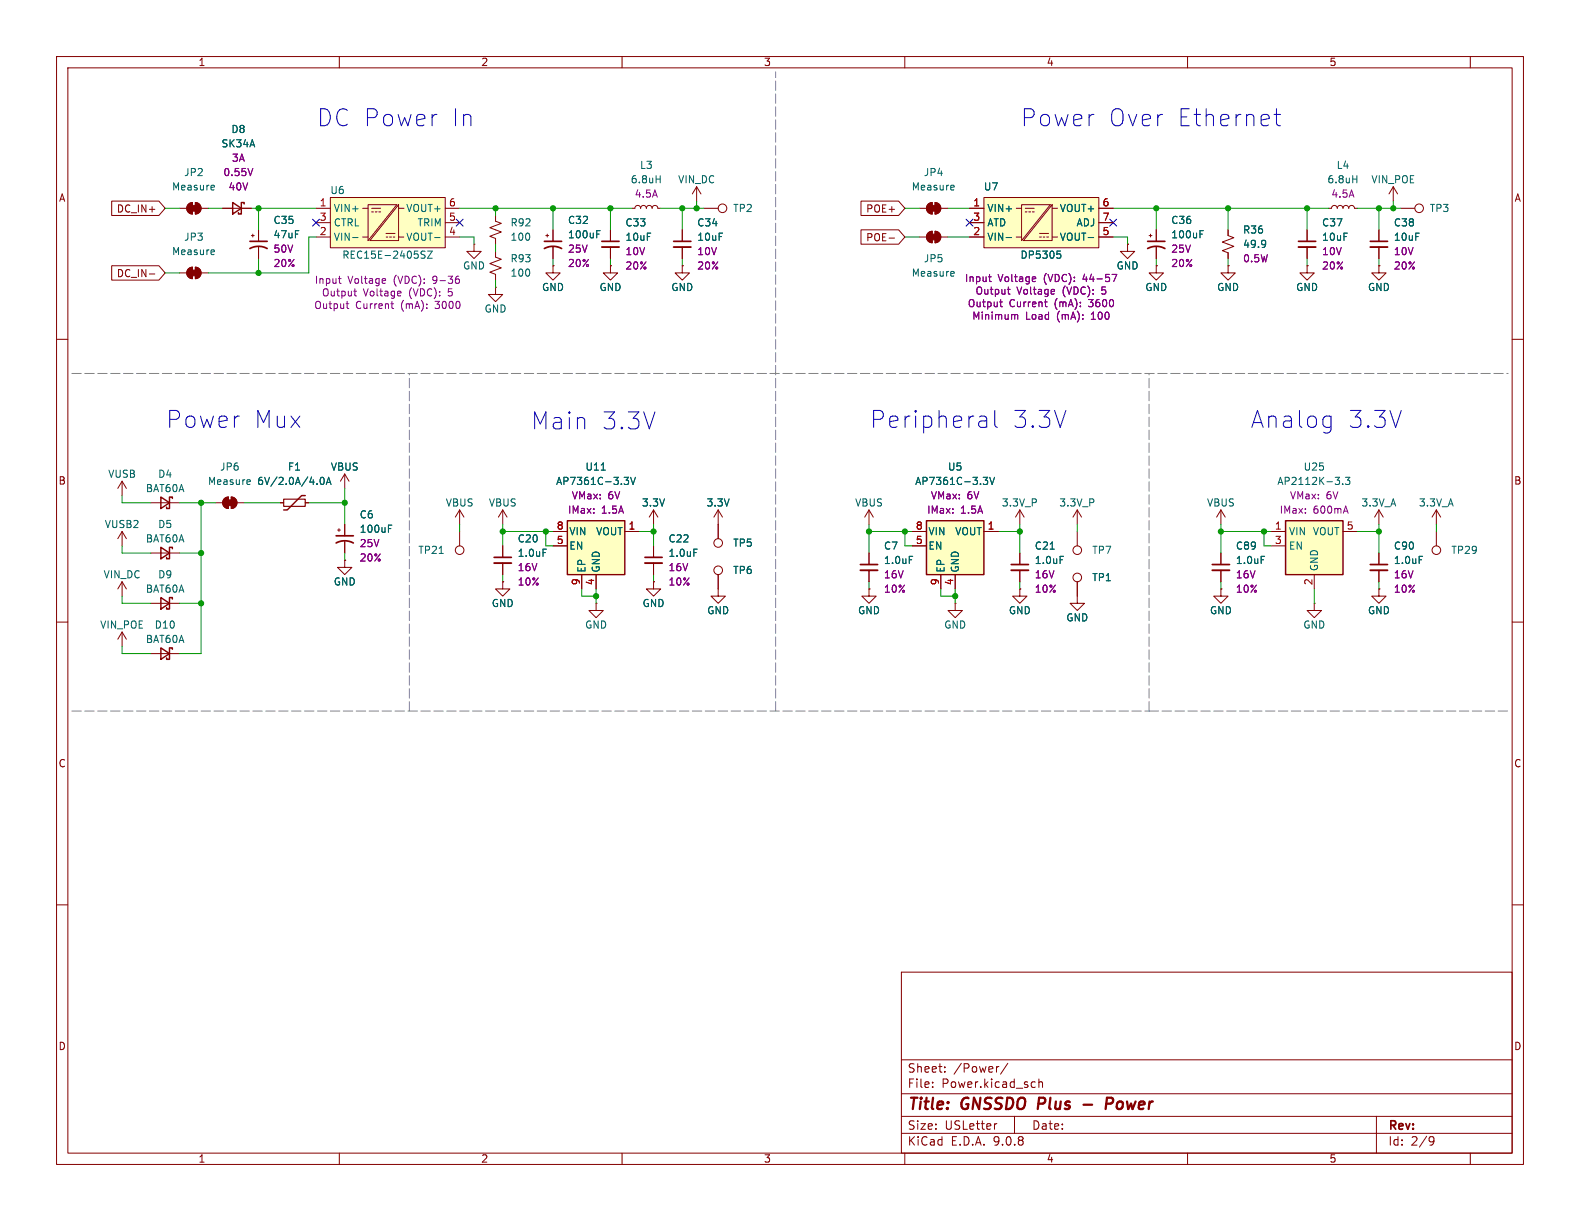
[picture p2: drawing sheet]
<svg xmlns="http://www.w3.org/2000/svg" width="279mm" height="216mm" viewBox="0 0 279 216" stroke-linecap="round" stroke-linejoin="round" font-family="sans-serif">
<g fill="none" stroke="#840000" stroke-width=".18">
<path d="M10 10h259.4v195.9h-259.4zM12 12h255.4v191.9h-255.4zM60 10v2M110 10v2M160 10v2M210 10v2M260 10v2M87.6 38.1v1l1 .4-2 .8 2 .7-2 .8 1 .4v1M31.7 48.3h1.3M33.3 47.5l.7-.3v2.1a1.02 1.02 0 0 1-.9-.7 1.02 1.02 0 0 1 .2-1.1zM34.5 47.2a1.02 1.02 0 0 1 1.1 1.1 1.02 1.02 0 0 1-1.1 1zM35.6 48.3h1.2"/>
<path d="M83.8 43.2v1.3h1.3l-1.3 1.2-1.3-1.2h1.3M83.8 43.2h.1M96.5 41.7h.5M96.8 41.4v.5M97.8 40.6v2.1M97.8 43.7v2M199.4 43.2v1.3h1.3l-1.3 1.2-1.3-1.2h1.3M199.4 43.2h.1M203.2 41.7h.5M203.5 41.4v.5M204.5 47v1.3h1.2l-1.2 1.2-1.3-1.2h1.3M204.5 47h.1"/>
<path d="M204.5 40.6v2.1M204.5 43.7v2M217.2 47v1.3h1.2l-1.2 1.2-1.3-1.2h1.3M217.2 47h.1M231.1 47v1.3h1.3l-1.3 1.2-1.2-1.2h1.2M231.1 47h.1M231.1 40.6v2.1M231.1 43.7v2M10 60h2M267.4 60h2M153.7 90.2l-.8 1.2M153.7 90.2l.7 1.2"/>
<path d="M153.7 90.2v2.5M10 110h2M267.4 110h2M10 160h2M159.4 171.9h108v32h-108zM267.4 160h2M159.4 197.4h108M159.4 193.4h108M159.4 187.4h108M164.9 192.1v.2M164.9 191.4v.1M167.1 189.4v.2"/>
<path d="M167.1 188.7v.1M176.3 198.7l-.3 .1M176.6 188.6l-.2 .1M178.2 188l-1.3 1.9M179.4 197.4v3M182.6 191.3l.5 .1M183.1 192.2l-.5 .1M183.7 191.4l.2-.1 .4 .1 .1 .9M183.7 190.8v1.5M243.4 197.4v6.5M60 203.9v2M110 203.9v2"/>
<path d="M159.4 200.4h108M160 203.9v2M210 203.9v2M253 201l.5 .1a.99 .99 0 0 1-.4 1.4h-.2M253.6 201.6l-.3 .3h-.3M260 203.9v2"/>
</g>
<path d="M183.8 194.1l-.3 2M191.6 195.3h1.5M195.6 195.2h.8a.55 .55 0 0 0 .4-.5 .55 .55 0 0 0-.3-.6h-.7l-.3 2" fill="none" stroke="#840000" stroke-width=".4"/>
<path d="M96.3 43.9a3.2 3.2 0 0 1 3 0M96.3 42.7h3M202.9 43.9a3.2 3.2 0 0 1 3.1 0M202.9 42.7h3.1M229.6 42.7h3.1" fill="none" stroke="#840000" stroke-width=".3"/>
<path d="M37.7 44.2l.2 .3-.6 .1M37.9 45h-.2M105.5 41.4h.4M105.5 40.8h.6M212.2 41.4h.4M212.2 40.8h.6" fill="none" stroke="#006464" stroke-width=".18"/>
<path d="M229.6 43.7h3.1" fill="none" stroke="#840000" stroke-width=".33"/>
<g fill="#840000" stroke="#840000" stroke-width=".18">
<path d="M33.8 47.8h1v1h-1z"/>
<path d="M33.3 47.5l.7-.3v2.1a1.02 1.02 0 0 1-.9-.7 1.02 1.02 0 0 1 .2-1.1z"/>
<path d="M34.5 47.2a1.02 1.02 0 0 1 1.1 1.1 1.02 1.02 0 0 1-1.1 1z"/>
</g>
<path d="M58.4 34.9h20.3v8.9h-20.3z" fill="#ffffc2"/>
<g fill="none" stroke="#840000" stroke-width=".18">
<path d="M31.7 36.8h1.3M33.3 36.1l.7-.3v2a1.02 1.02 0 0 1-.9-.6 1.02 1.02 0 0 1 .2-1.1zM34.5 35.8a1.02 1.02 0 0 1 1.1 1 1.02 1.02 0 0 1-1.1 1zM35.6 36.8h1.2M39.4 36.8h5M55.9 36.8h2.5M55.9 39.4h2.5M58.4 34.9h20.3v8.9h-20.3zM64.1 36.8h1M65.1 36.2h5.1l-5.1 6.3zM65.7 36.8h1.6M65.7 37.5h.3"/>
<path d="M66.4 37.5h.3M67 37.5h.3M70.5 36.2v6.3h-5.1zM70.5 36.8h.9M78.7 36.8h2.6M78.7 39.4h2.6M123.2 33l-.8 1.3M123.2 33l.8 1.3M123.2 33v2.6M124.5 36.8h2.5M55.9 41.9h2.5M64.1 41.9h1"/>
<path d="M68.3 41.9h.3M68.3 41.3h1.5M68.9 41.9h.3M69.5 41.9h.3M70.5 41.9h.9M78.7 41.9h2.6M97.8 47v1.3h1.3l-1.3 1.2-1.3-1.2h1.3M97.8 47h.1M215.9 90.2l-.8 1.2M215.9 90.2l.8 1.2M215.9 90.2v2.5M243.8 90.2l.8 1.2"/>
<path d="M243.8 90.2v2.5M243.8 90.2l-.7 1.2"/>
<circle cx="127.8" cy="36.8" r=".76"/>
</g>
<path d="M37.7 32.8l.2 .3-.6 .1M37.9 33.5l-.2 .1M62.4 42h.9M74.6 44.9l.5 .2 .1 .2-.1 .3-.5 .1M74.6 44.5h.6M75.6 44.4h.8l-.8 1.3h.8M76.9 42h.9" fill="none" stroke="#006464" stroke-width=".18"/>
<g fill="none" stroke="#840084" stroke-width=".18">
<path d="M44.7 29.8l-.4 1.3M59.8 49.3h.5M60 49.9l.3 .2M61.2 53.7h.5M61.4 53.3v1.1l.3 .2M62.6 51.5h.4M62.7 51.1v1.1l.3 .1M68 49.3l.2 .3-.6 .1M68.1 50l-.1 .1M69.1 53.7h.5M69.3 54.4l.3 .2M70.7 51.5l.2 .3-.6 .1"/>
<path d="M70.8 52.3h-.1M80.8 49.3h.2l.2 .3v.4l-.4 .1M80.9 48.8h.2"/>
</g>
<path d="M41.1 35.8l1.6 1-1.6 1zM43.2 36.1v-.3h-.5v2h-.5v-.2" fill="none" stroke="#840000" stroke-width=".25"/>
<g fill="#840000" stroke="#840000" stroke-width=".18">
<path d="M33.8 36.3h1v1h-1z"/>
<path d="M33.3 36.1l.7-.3v2a1.02 1.02 0 0 1-.9-.6 1.02 1.02 0 0 1 .2-1.1z"/>
<path d="M34.5 35.8a1.02 1.02 0 0 1 1.1 1 1.02 1.02 0 0 1-1.1 1z"/>
</g>
<path d="M174 34.9h20.3v8.9h-20.3z" fill="#ffffc2"/>
<g fill="none" stroke="#840000" stroke-width=".18">
<path d="M162.6 36.8h1.2M164.1 36.1l.7-.3v2a1.02 1.02 0 0 1-.9-.6 1.02 1.02 0 0 1 .2-1.1zM165.4 35.8a1.02 1.02 0 0 1 1 1 1.02 1.02 0 0 1-1 1zM166.4 36.8h1.2M171.4 36.8h2.6M171.4 39.4h2.6M174 34.9h20.3v8.9h-20.3zM179.7 36.8h1M180.7 36.2h5l-5 6.3zM181.3 36.8h1.6M181.3 37.5h.3M181.9 37.5h.3"/>
<path d="M182.6 37.5h.3M186.1 36.2v6.3h-5.1zM186.1 36.8h.9M194.3 36.8h2.5M194.3 39.4h2.5M162.6 41.9h1.2M164.1 41.2l.7-.3v2a1.02 1.02 0 0 1-.9-.6 1.02 1.02 0 0 1 .2-1.1zM165.4 40.9a1.02 1.02 0 0 1 1 1 1.02 1.02 0 0 1-1 1zM166.4 41.9h1.2M171.4 41.9h2.6M179.7 41.9h1M183.8 41.9h.3"/>
<path d="M183.8 41.3h1.6M184.5 41.9h.3M185.1 41.9h.3M186.1 41.9h.9M194.3 41.9h2.5M243.8 47v1.3h1.3l-1.3 1.2-1.2-1.2h1.2M243.8 47h.1"/>
</g>
<path d="M168.5 32.8l.2 .3-.6 .1M168.7 33.5l-.2 .1M168.5 48l.2 .3-.6 .1M168.7 48.8h-.2M177.9 42h1M186.9 44.4h.6M187.1 44.9h.3l.2 .2-.1 .4-.4 .2M192.4 42h1" fill="none" stroke="#006464" stroke-width=".18"/>
<g fill="none" stroke="#840084" stroke-width=".18">
<path d="M174.8 48.9h.5M175 49.6l.3 .2M176.8 53.4h.5M177 53v1.1l.3 .1M178.1 51.2h.5M178.3 50.7v1.1l.3 .2M179.5 55.7h.4l.1 .8M183 48.9l.2 .3-.7 .2M183.1 49.7l-.1 .1M184.7 53.4h.5M184.9 54.1l.3 .1M186.3 51.2l.2 .3-.6 .1"/>
<path d="M186.4 52h-.1M196.6 48.5h.9l-.6 1.3"/>
</g>
<g fill="#840000" stroke="#840000" stroke-width=".18">
<path d="M164.6 41.4h1v1h-1z"/>
<path d="M164.1 41.2l.7-.3v2a1.02 1.02 0 0 1-.9-.6 1.02 1.02 0 0 1 .2-1.1z"/>
<path d="M165.4 40.9a1.02 1.02 0 0 1 1 1 1.02 1.02 0 0 1-1 1z"/>
<path d="M164.6 36.3h1v1h-1z"/>
<path d="M164.1 36.1l.7-.3v2a1.02 1.02 0 0 1-.9-.6 1.02 1.02 0 0 1 .2-1.1z"/>
<path d="M165.4 35.8a1.02 1.02 0 0 1 1 1 1.02 1.02 0 0 1-1 1z"/>
</g>
<path d="M100.3 92.1h10.2v9.5h-10.2z" fill="#ffffc2"/>
<path d="M100.3 92.1h10.2v9.5h-10.2z" fill="none" stroke="#840000" stroke-width=".25"/>
<g fill="none" stroke="#840000" stroke-width=".18">
<path d="M111.8 36.8h.5l.1-.3 .4-.2 .3 .2 .2 .3 .1-.3 .4-.2 .3 .2 .2 .3 .1-.3 .4-.2 .4 .2 .1 .3 .2-.3 .3-.2 .4 .2 .1 .3h.5M234.9 36.8h.6l.1-.3 .4-.2 .3 .2 .2 .3 .1-.3 .4-.2 .3 .2 .2 .3 .1-.3 .4-.2 .4 .2 .1 .3 .2-.3 .3-.2 .4 .2 .1 .3h.5M246.4 33l-.8 1.3M246.4 33l.7 1.3M246.4 33v2.6M44.4 41.7h.6M44.7 41.4v.5M45.7 40.6v2.1M45.7 43.7v2M87.6 44.5v1l1 .3-2 .8 2 .8-2 .7 1 .4v1M107.9 47v1.3h1.3l-1.3 1.2-1.2-1.2h1.2M107.9 47h.1"/>
<path d="M107.9 40.6v2.1M107.9 43.7v2M217.2 40.6v1.1l1 .3-2 .8 2 .8-2 .7 1 .4v1M97.8 94h2.5M97.8 96.5h2.5M110.5 94h2.5M115.6 90.2v2.5M115.6 96.5v2.1M115.6 99.6v2M115.6 90.2l-.8 1.2M115.6 90.2l.7 1.2M127 90.2v5.1"/>
<path d="M127 90.2l-.8 1.2M127 90.2l.8 1.2M153.7 97.8v2M180.3 90.2l.8 1.2M180.3 90.2v2.5M180.3 90.2l-.7 1.2M102.9 101.6v2.5M105.4 106.7v1.3h1.3l-1.3 1.2-1.3-1.2h1.3M105.4 106.7h.1M105.4 101.6v2.5M115.6 102.9v1.2h1.2l-1.2 1.3-1.3-1.3h1.3M115.6 102.9h.1"/>
<path d="M127 101.6v3.8h1.3l-1.3 1.3-1.3-1.3h1.3M153.7 104.1v1.3h1.2l-1.2 1.3-1.3-1.3h1.3M153.7 104.1h.1M153.7 100.8v2.1"/>
<circle cx="127" cy="96" r=".76"/>
<circle cx="127" cy="100.8" r=".76"/>
</g>
<path d="M116 31.7h.7M116.7 31.1v1.2M239.2 31.7h.7M239.9 31.1v1.2M223.7 42.5l.1 .1a1.07 1.07 0 0 1-.2 1M223.8 43l-.1 .2M106.3 83.1h.7M110.4 84.4h.8l-.5 .5 .4 .1 .1 .4-.3 .3h-.3M111.5 84.4l.4 1.3 .5-1.3M122.7 97.1h.6M160.8 98.4h.6" fill="none" stroke="#006464" stroke-width=".18"/>
<path d="M44.2 43.9a3.2 3.2 0 0 1 3 0M44.2 42.7h3M106.4 42.7h3.1M114 98.6h3.1M152.1 99.8h3.1" fill="none" stroke="#840000" stroke-width=".3"/>
<path d="M106.4 43.7h3.1M114 99.6h3.1M152.1 100.8h3.1" fill="none" stroke="#840000" stroke-width=".33"/>
<path d="M163.8 92.1h10.2v9.5h-10.2z" fill="#ffffc2"/>
<path d="M163.8 92.1h10.2v9.5h-10.2zM28.4 105.7l1.6 1-1.6 1zM30.5 105.9v-.2h-.5v2h-.5v-.3" fill="none" stroke="#840000" stroke-width=".25"/>
<g fill="none" stroke="#840000" stroke-width=".18">
<path d="M161.3 94h2.5M161.3 96.5h2.5M174 94h2.5M180.3 97.8v2M190.5 90.2v2.5M190.5 94v2.5M190.5 90.2l.8 1.2M190.5 90.2l-.8 1.2M243.8 97.8v2M26.7 106.7h5M166.4 101.6v2.5M168.9 106.7v1.3h1.3l-1.3 1.2-1.3-1.2h1.3"/>
<path d="M168.9 106.7h.1M168.9 101.6v2.5M180.3 104.1v1.3h1.3l-1.3 1.3-1.2-1.3h1.2M180.3 104.1h.1M180.3 100.8v2.1M190.5 102.9v3.8h1.3l-1.3 1.3-1.3-1.3h1.3M243.8 104.1v1.3h1.3l-1.3 1.3-1.2-1.3h1.2M243.8 104.1h.1M243.8 100.8v2.1"/>
<circle cx="190.5" cy="97.3" r=".76"/>
<circle cx="190.5" cy="102.1" r=".76"/>
</g>
<path d="M173.9 84.4h.8l-.5 .5 .4 .1 .1 .4-.3 .3h-.3M175 84.4l.4 1.3 .5-1.3M185.7 97.1h.7M187.5 98.4h.6M251 98.4h.6" fill="none" stroke="#006464" stroke-width=".18"/>
<path d="M178.8 99.8h3.1M242.3 99.8h3.1" fill="none" stroke="#840000" stroke-width=".3"/>
<path d="M178.8 100.8h3.1M242.3 100.8h3.1" fill="none" stroke="#840000" stroke-width=".33"/>
<path d="M227.3 92.1h10.2v9.5h-10.2z" fill="#ffffc2"/>
<path d="M28.4 87.9l1.6 1-1.6 1zM28.4 96.8l1.6 1-1.6 1zM30.5 88.1v-.2h-.5v2h-.5v-.2M30.5 97v-.2h-.5v2h-.5v-.2M54 87.6h-.7l-2.5 2.6h-.6M227.3 92.1h10.2v9.5h-10.2zM28.4 114.6l1.6 1-1.6 1zM30.5 114.8v-.2h-.5v2h-.5v-.3" fill="none" stroke="#840000" stroke-width=".25"/>
<g fill="none" stroke="#840000" stroke-width=".18">
<path d="M19.7 35.6h8.4l1.1 1.2-1.1 1.3h-8.4zM39.4 36.8h1.7M42.7 36.8h1.7M152.3 35.6h6.6l1.1 1.2-1.1 1.3h-6.6zM171.4 36.8h2.6M171.4 39.4h2.6M194.3 36.8h2.5M194.3 39.4h2.5M247.6 36.8h2.6M19.7 47h8.4l1.1 1.3-1.1 1.2h-8.4zM26.4 48.4h1M45.7 40.6v2.1"/>
<path d="M45.7 43.7v2M87.6 50.8v1.3h1.3l-1.3 1.2-1.2-1.2h1.2M87.6 50.8h.1M97.8 47h.1M97.8 40.6v2.1M97.8 43.7v2M107.9 47h.1M107.9 40.6v2.1M107.9 43.7v2M120.6 47v1.3h1.3l-1.3 1.2-1.2-1.2h1.2M120.6 47h.1M120.6 40.6v2.1"/>
<path d="M120.6 43.7v2M152.3 40.6h6.6l1.1 1.3-1.1 1.3h-6.6zM157.2 42.1h1M171.4 41.9h2.6M194.3 41.9h2.5M199.4 43.2h.1M204.5 47h.1M204.5 40.6v2.1M204.5 43.7v2M217.2 47h.1M217.2 40.6v1.1M217.2 44.7v1"/>
<path d="M231.1 47h.1M231.1 40.6v2.1M231.1 43.7v2M243.8 47h.1M243.8 40.6v2.1M243.8 43.7v2M21.6 85.1v2.5M21.6 94v2.5M21.6 94l-.8 1.3M21.6 94l.8 1.3M21.6 85.1l-.8 1.3M21.6 85.1l.8 1.3"/>
<path d="M26.7 88.9h5M26.7 97.8h5M38.1 88.9h1.3M39.7 88.2l.7-.3v2a1.02 1.02 0 0 1-.9-.6 1.02 1.02 0 0 1 .2-1.1zM40.9 87.9a1.02 1.02 0 0 1 1 1 1.02 1.02 0 0 1-1 1zM41.9 88.9h1.3M49.5 88.9h.7M54 88.9h.6M59.7 93.7h.5M59.9 93.5v.5M61 99.1v1.2h1.2l-1.2 1.3-1.3-1.3h1.3M61 99.1h.1"/>
<path d="M61 83.8v2.6M61 92.7v2M61 95.8v2M61 83.8l-.8 1.3M61 83.8l.7 1.3M81.3 90.2l-.8 1.2M81.3 90.2l.7 1.2M81.3 90.2v2.5M81.3 94v2.5M88.9 90.2v2.5M88.9 96.5v2.1M88.9 99.6v2"/>
<path d="M88.9 90.2l-.8 1.2M88.9 90.2l.8 1.2M97.8 94h2.5M97.8 96.5h2.5M110.5 94h2.5M115.6 96.5v2.1M115.6 99.6v2M127 92.7v2.6M153.7 97.8v2M161.3 94h2.5M161.3 96.5h2.5M174 94h2.5"/>
<path d="M180.3 97.8v2M215.9 97.8v2M224.8 94h2.5M224.8 96.5h2.5M237.5 94h2.5M243.8 97.8v2M254 90.2v2.5M254 94v2.5M254 90.2l.8 1.2M254 90.2l-.8 1.2M21.6 111.8l-.8 1.2M21.6 111.8l.8 1.2"/>
<path d="M21.6 102.9v2.5M21.6 111.8v2.5M21.6 102.9l-.8 1.2M21.6 102.9l.8 1.2M26.7 115.6h5M88.9 102.9v1.2h1.3l-1.3 1.3-1.3-1.3h1.3M88.9 102.9h.1M102.9 101.6v2.5M105.4 101.6v2.5M115.6 102.9h.1M127 101.6v2.5M153.7 104.1h.1"/>
<path d="M153.7 100.8v2.1M166.4 101.6v2.5M168.9 101.6v2.5M180.3 104.1h.1M180.3 100.8v2.1M190.5 102.9v2.5M215.9 104.1v1.3h1.3l-1.3 1.3-1.3-1.3h1.3M215.9 104.1h.1M215.9 100.8v2.1M232.4 106.7v1.3h1.3l-1.3 1.2-1.3-1.2h1.3M232.4 106.7h.1M232.4 101.6v2.5"/>
<path d="M243.8 104.1h.1M243.8 100.8v2.1"/>
<circle cx="251" cy="36.8" r=".76"/>
<circle cx="81.3" cy="97.3" r=".76"/>
<circle cx="254" cy="97.3" r=".76"/>
</g>
<g fill="none" stroke="#006464" stroke-width=".18">
<path d="M105.5 41.4h.4M105.5 40.8h.6M177.9 42h1M186.9 44.4h.6M187.1 44.9h.3l.2 .2-.1 .4-.4 .2M192.4 42h1M212.2 41.4h.4M212.2 40.8h.6M223.7 42.5l.1 .1a1.07 1.07 0 0 1-.2 1M223.8 43l-.1 .2M44.1 84.8l.2 .3-.6 .1M44.2 85.6l-.1 .1"/>
<path d="M56.7 84.5l.2-.1a.68 .68 0 0 1 .4 .6 .68 .68 0 0 1-.4 .7l-.2-.2-.1-.3zM57.7 85.7l.4-1.3 .4 1.3M57.8 85.3h.6M68.7 93.5h.4M68.7 92.9h.6M77.7 97.9h.7M96 97.1h.6M106.3 83.1h.7M110.4 84.4h.8l-.5 .5 .4 .1 .1 .4-.3 .3h-.3M111.5 84.4l.4 1.3 .5-1.3M122.7 97.1h.6M160.8 98.4h.6"/>
<path d="M173.9 84.4h.8l-.5 .5 .4 .1 .1 .4-.3 .3h-.3M175 84.4l.4 1.3 .5-1.3M185.7 97.1h.7M187.5 98.4h.6M223 98.4h.6M236.1 84.4h.8l-.4 .5M236.8 85v.5M237.4 85.5v.2M237.9 84.4h.8l-.4 .5 .3 .1v.5l-.1 .2-.6-.2M251 98.4h.6"/>
</g>
<path d="M119.1 42.7h3.1M242.3 42.7h3.1M59.4 96a3.2 3.2 0 0 1 3.1 0M59.4 94.7h3.1M87.4 98.6h3M214.4 99.8h3" fill="none" stroke="#840000" stroke-width=".3"/>
<path d="M119.1 43.7h3.1M242.3 43.7h3.1M87.4 99.6h3M214.4 100.8h3" fill="none" stroke="#840000" stroke-width=".33"/>
<g fill="#840000" stroke="#840000" stroke-width=".18">
<path d="M40.1 88.4h1v1h-1z"/>
<path d="M39.7 88.2l.7-.3v2a1.02 1.02 0 0 1-.9-.6 1.02 1.02 0 0 1 .2-1.1z"/>
<path d="M40.9 87.9a1.02 1.02 0 0 1 1 1 1.02 1.02 0 0 1-1 1z"/>
</g>
<path d="M50.2 88.3h3.8v1.2h-3.8z" fill="none" stroke="#840000" stroke-width=".2"/>
<path d="M12.7 66h254M12.7 125.7h190.5M72.4 125.7v-59.7M137.2 125.7v-113M203.2 125.7v-59.7M203.2 125.7h63.5" fill="none" stroke="#848484" stroke-width=".18" stroke-dasharray="1.7 .6"/>
<g fill="none" stroke="#009600" stroke-width=".18">
<path d="M29.2 36.8h2.5M36.8 36.8h2.6M44.4 36.8h11.5M45.7 36.8v3.8M81.3 36.8h30.5M87.6 36.8v1.3M97.8 36.8v3.8M107.9 36.8v3.8M116.8 36.8h7.7M120.6 36.8v3.8M123.2 35.6v1.2M160 36.8h2.6"/>
<path d="M167.6 36.8h3.8M196.8 36.8h38.1M204.5 36.8v3.8M217.2 36.8v3.8M231.1 36.8v3.8M240 36.8h7.6M243.8 36.8v3.8M246.4 35.6v1.2M29.2 48.3h2.5M45.7 45.7v2.6M55.9 41.9h-1.3v6.4h-17.8M81.3 41.9h2.5v1.3"/>
<path d="M87.6 43.2v1.3M87.6 49.5v1.3M97.8 45.7v1.3M107.9 45.7v1.3M120.6 45.7v1.3M160 41.9h2.6M167.6 41.9h3.8M196.8 41.9h2.6v1.3M204.5 45.7v1.3M217.2 45.7v1.3M231.1 45.7v1.3M243.8 45.7v1.3"/>
<path d="M21.6 87.6v1.3h5.1M21.6 96.5v1.3h5.1M31.7 88.9h6.4M31.7 97.8h3.9M35.6 88.9v26.7h-3.9M43.2 88.9h6.3M54.6 88.9h6.4M61 86.4v6.3M61 97.8v1.3M81.3 92.7v1.3M88.9 94h8.9M88.9 92.7v3.8"/>
<path d="M96.5 94v2.5h1.3M113 94h2.6M115.6 92.7v3.8M153.7 94h7.6M153.7 92.7v5.1M160 94v2.5h1.3M176.5 94h3.8M180.3 92.7v5.1M190.5 92.7v1.3M215.9 94h8.9M215.9 92.7v5.1M223.5 94v2.5h1.3"/>
<path d="M240 94h3.8M243.8 92.7v5.1M254 92.7v1.3M21.6 105.4v1.3h5.1M21.6 114.3v1.3h5.1M31.7 106.7h3.9M88.9 101.6v1.3M102.9 104.1v1.3h2.5M105.4 104.1v2.6M115.6 101.6v1.3M153.7 102.9v1.2M166.4 104.1v1.3h2.5"/>
<path d="M168.9 104.1v2.6M180.3 102.9v1.2M215.9 102.9v1.2M232.4 104.1v2.6M243.8 102.9v1.2"/>
</g>
<path d="M55.3 38.8l1.2 1.2M56.5 38.8l-1.2 1.2M80.7 38.8l1.2 1.2M81.9 38.8l-1.2 1.2M170.8 38.8l1.3 1.2M172.1 38.8l-1.3 1.2M196.2 38.8l1.3 1.2M197.5 38.8l-1.3 1.2" fill="none" stroke="#000084" stroke-width=".18"/>
<path d="M225.7 19.2v2.6l.2 .3 .5 .1M225.3 20.2h1.1M173.5 73.6h.6l.2 .1 .2 .3v1.6M174.5 75.4l-.3 .2h-.7M174.5 74.3l-.3 .1h-.7M175.9 72.6v2.5l.2 .3 .2 .2M235.1 73.6l.3 .1M235.4 73.6v2.4l-.3 .4M235.4 75.4l-.3 .2" fill="none" stroke="#0000c2" stroke-width=".18"/>
<g fill="none" stroke="#840084" stroke-width=".18">
<path d="M44.7 29.8l-.4 1.3M174.8 48.9h.5M175 49.6l.3 .2M176.8 53.4h.5M177 53v1.1l.3 .1M178.1 51.2h.5M178.3 50.7v1.1l.3 .2M179.5 55.7h.4l.1 .8M183 48.9l.2 .3-.7 .2M183.1 49.7l-.1 .1M184.7 53.4h.5M184.9 54.1l.3 .1"/>
<path d="M186.3 51.2l.2 .3-.6 .1M186.4 52h-.1M196.6 48.5h.9l-.6 1.3"/>
</g>
<g fill="#009600" stroke="#009600" stroke-width=".18">
<circle cx="123.2" cy="36.8" r=".46"/>
<circle cx="88.9" cy="94" r=".46"/>
<circle cx="96.5" cy="94" r=".46"/>
<circle cx="115.6" cy="94" r=".46"/>
<circle cx="35.6" cy="88.9" r=".46"/>
<circle cx="35.6" cy="97.8" r=".46"/>
<circle cx="61" cy="88.9" r=".46"/>
<circle cx="35.6" cy="106.7" r=".46"/>
<circle cx="105.4" cy="105.4" r=".46"/>
<circle cx="204.5" cy="36.8" r=".46"/>
<circle cx="243.8" cy="36.8" r=".46"/>
<circle cx="231.1" cy="36.8" r=".46"/>
<circle cx="217.2" cy="36.8" r=".46"/>
<circle cx="246.4" cy="36.8" r=".46"/>
<circle cx="45.7" cy="36.8" r=".46"/>
<circle cx="87.6" cy="36.8" r=".46"/>
<circle cx="97.8" cy="36.8" r=".46"/>
<circle cx="45.7" cy="48.3" r=".46"/>
<circle cx="107.9" cy="36.8" r=".46"/>
<circle cx="180.3" cy="94" r=".46"/>
<circle cx="153.7" cy="94" r=".46"/>
<circle cx="160" cy="94" r=".46"/>
<circle cx="168.9" cy="105.4" r=".46"/>
<circle cx="215.9" cy="94" r=".46"/>
<circle cx="223.5" cy="94" r=".46"/>
<circle cx="243.8" cy="94" r=".46"/>
<circle cx="120.6" cy="36.8" r=".46"/>
</g>
<g font-size="4.2" fill="#0000c2">
<text x="55.9" y="22.6">DC Power</text>
<text x="79.5" y="22.6">In</text>
<text x="180.3" y="22.6">Power</text>
<text x="195.8" y="22.6">Over</text>
<text x="207.8" y="22.6">Ethernet</text>
<text x="29.2" y="76">Power</text>
<text x="44.6" y="76">Mux</text>
<text x="93.7" y="76.2">Main</text>
<text x="106.2" y="76.2">3.3V</text>
<text x="153.7" y="76">Peripheral</text>
<text x="178.8" y="76">3.3V</text>
<text x="221" y="76">Analog</text>
<text x="238.1" y="76">3.3V</text>
</g>
<g font-size="2.8" fill="#840000">
<text x="160.4" y="196.8">Title:</text>
<text x="170.1" y="196.8">GNSSDO</text>
<text x="184.4" y="196.8">Plus</text>
<text x="198" y="196.8">Power</text>
</g>
<g font-size="2.1" fill="#840000">
<text x="160.4" y="189.9">Sheet:</text>
<text x="168.6" y="189.9">/Power/</text>
<text x="160.4" y="192.6">File:</text>
<text x="166.5" y="192.6">Power.kicad_sch</text>
<text x="160.4" y="202.8">KiCad</text>
<text x="160.4" y="200">Size:</text>
<text x="167.1" y="200">USLetter</text>
<text x="168.1" y="202.8">E.D.A.</text>
<text x="175.7" y="202.8">9.0.8</text>
<text x="182.4" y="200">Date:</text>
<text x="245.4" y="200.2">Rev:</text>
<text x="245.4" y="202.8">Id:</text>
<text x="249.5" y="202.8">2/9</text>
</g>
<g font-size="1.8" fill="#840000">
<text x="35" y="11.9">1</text>
<text x="85" y="11.9">2</text>
<text x="135" y="11.9">3</text>
<text x="185" y="11.9">4</text>
<text x="235" y="11.9">5</text>
<text x="10.3" y="35.9">A</text>
<text x="267.7" y="35.9">A</text>
<text x="20.6" y="37.8">DC_IN+</text>
<text x="153.1" y="37.8">POE+</text>
<text x="153.1" y="42.9">POE-</text>
<text x="20.6" y="49.2">DC_IN-</text>
<text x="10.3" y="85.9">B</text>
<text x="267.7" y="85.9">B</text>
<text x="10.3" y="135.9">C</text>
<text x="267.7" y="135.9">C</text>
<text x="10.3" y="185.9">D</text>
<text x="267.7" y="185.9">D</text>
<text x="35" y="205.8">1</text>
<text x="85" y="205.8">2</text>
<text x="135" y="205.8">3</text>
<text x="185" y="205.8">4</text>
<text x="235" y="205.8">5</text>
</g>
<g font-size="1.8" fill="#006464">
<text x="40.8" y="23.7">D8</text>
<text x="39.1" y="26.3">SK34A</text>
<text x="30.3" y="33.9">Measure</text>
<text x="32.5" y="31.3">JP2</text>
<text x="58.3" y="34.5">U6</text>
<text x="111.4" y="32.6">6.8uH</text>
<text x="113.1" y="30.1">L3</text>
<text x="119.8" y="32.6">VIN_DC</text>
<text x="161.1" y="33.9">Measure</text>
<text x="163.3" y="31.3">JP4</text>
<text x="173.9" y="33.9">U7</text>
<text x="234.6" y="32.6">6.8uH</text>
<text x="236.3" y="30.1">L4</text>
<text x="242.4" y="32.6">VIN_POE</text>
<text x="48.3" y="39.8">C35</text>
<text x="58.9" y="37.7">VIN+</text>
<text x="58.9" y="40.2">CTRL</text>
<text x="71.7" y="37.7">VOUT+</text>
<text x="73.7" y="40.2">TRIM</text>
<text x="90.2" y="40.2">R92</text>
<text x="100.3" y="39.8">C32</text>
<text x="110.5" y="40.2">C33</text>
<text x="123.2" y="40.2">C34</text>
<text x="129.5" y="37.7">TP2</text>
<text x="174.5" y="37.7">VIN+</text>
<text x="174.5" y="40.2">ATD</text>
<text x="187.3" y="37.7">VOUT+</text>
<text x="190.3" y="40.2">ADJ</text>
<text x="207" y="39.8">C36</text>
<text x="219.7" y="41.5">R36</text>
<text x="233.7" y="40.2">C37</text>
<text x="246.4" y="40.2">C38</text>
<text x="252.7" y="37.7">TP3</text>
<text x="30.3" y="45.3">Measure</text>
<text x="32.5" y="42.8">JP3</text>
<text x="48.3" y="42.3">47uF</text>
<text x="58.9" y="42.8">VIN-</text>
<text x="60.4" y="45.9">REC15E-2405SZ</text>
<text x="71.7" y="42.8">VOUT-</text>
<text x="81.8" y="47.9">GND</text>
<text x="90.2" y="42.8">100</text>
<text x="90.2" y="46.6">R93</text>
<text x="100.3" y="42.3">100uF</text>
<text x="110.5" y="42.8">10uF</text>
<text x="123.2" y="42.8">10uF</text>
<text x="163.3" y="46.6">JP5</text>
<text x="174.5" y="42.8">VIN-</text>
<text x="180.4" y="45.9">DP5305</text>
<text x="187.3" y="42.8">VOUT-</text>
<text x="197.4" y="47.9">GND</text>
<text x="207" y="42.3">100uF</text>
<text x="219.7" y="44">49.9</text>
<text x="233.7" y="42.8">10uF</text>
<text x="246.4" y="42.8">10uF</text>
<text x="90.2" y="49.1">100</text>
<text x="95.8" y="51.7">GND</text>
<text x="105.9" y="51.7">GND</text>
<text x="118.6" y="51.7">GND</text>
<text x="161.1" y="49.1">Measure</text>
<text x="202.4" y="51.7">GND</text>
<text x="215.1" y="51.7">GND</text>
<text x="229.1" y="51.7">GND</text>
<text x="241.8" y="51.7">GND</text>
<text x="85.6" y="55.5">GND</text>
<text x="38.8" y="83.4">JP6</text>
<text x="50.8" y="83.4">F1</text>
<text x="58.4" y="83.4">VBUS</text>
<text x="103.4" y="83.4">U11</text>
<text x="167.5" y="83.4">U5</text>
<text x="230.4" y="83.4">U25</text>
<text x="19" y="84.7">VUSB</text>
<text x="25.7" y="87.2">BAT60A</text>
<text x="27.9" y="84.7">D4</text>
<text x="36.7" y="86">Measure</text>
<text x="45.4" y="86">6V/2.0A/4.0A</text>
<text x="78.7" y="89.8">VBUS</text>
<text x="86.3" y="89.8">VBUS</text>
<text x="98.2" y="86">AP7361C-3.3V</text>
<text x="113.4" y="89.8">3.3V</text>
<text x="124.8" y="89.8">3.3V</text>
<text x="151.1" y="89.8">VBUS</text>
<text x="161.7" y="86">AP7361C-3.3V</text>
<text x="177.1" y="89.8">3.3V_P</text>
<text x="187.2" y="89.8">3.3V_P</text>
<text x="213.3" y="89.8">VBUS</text>
<text x="225.8" y="86">AP2112K-3.3</text>
<text x="240.7" y="89.8">3.3V_A</text>
<text x="250.8" y="89.8">3.3V_A</text>
<text x="18.4" y="93.6">VUSB2</text>
<text x="27.9" y="93.6">D5</text>
<text x="63.5" y="91.9">C6</text>
<text x="63.5" y="94.4">100uF</text>
<text x="100.6" y="94.8">VIN</text>
<text x="105.3" y="94.8">VOUT</text>
<text x="164.1" y="94.8">VIN</text>
<text x="168.8" y="94.8">VOUT</text>
<text x="227.8" y="94.8">VIN</text>
<text x="232.1" y="94.8">VOUT</text>
<text x="25.7" y="96.1">BAT60A</text>
<text x="73.9" y="98.1">TP21</text>
<text x="91.4" y="96.1">C20</text>
<text x="91.4" y="98.7">1.0uF</text>
<text x="100.6" y="97.4">EN</text>
<text x="103.7" y="101.3" transform="rotate(-90 103.7 101.3)">EP</text>
<text x="106.3" y="101.3" transform="rotate(-90 106.3 101.3)">GND</text>
<text x="118.1" y="96.1">C22</text>
<text x="118.1" y="98.7">1.0uF</text>
<text x="129.5" y="101.7">TP6</text>
<text x="129.5" y="96.9">TP5</text>
<text x="156.2" y="97.4">C7</text>
<text x="156.2" y="99.9">1.0uF</text>
<text x="164.1" y="97.4">EN</text>
<text x="167.2" y="101.3" transform="rotate(-90 167.2 101.3)">EP</text>
<text x="169.8" y="101.3" transform="rotate(-90 169.8 101.3)">GND</text>
<text x="182.9" y="97.4">C21</text>
<text x="182.9" y="99.9">1.0uF</text>
<text x="193" y="98.1">TP7</text>
<text x="218.4" y="97.4">C89</text>
<text x="218.4" y="99.9">1.0uF</text>
<text x="227.8" y="97.4">EN</text>
<text x="233.3" y="101.1" transform="rotate(-90 233.3 101.1)">GND</text>
<text x="246.4" y="97.4">C90</text>
<text x="246.4" y="99.9">1.0uF</text>
<text x="256.5" y="98.1">TP29</text>
<text x="18.2" y="102.5">VIN_DC</text>
<text x="25.7" y="105">BAT60A</text>
<text x="27.9" y="102.5">D9</text>
<text x="58.9" y="103.7">GND</text>
<text x="86.9" y="107.5">GND</text>
<text x="113.5" y="107.5">GND</text>
<text x="193" y="103">TP1</text>
<text x="17.6" y="111.4">VIN_POE</text>
<text x="25.7" y="113.9">BAT60A</text>
<text x="27.3" y="111.4">D10</text>
<text x="103.4" y="111.4">GND</text>
<text x="125" y="108.8">GND</text>
<text x="151.6" y="108.8">GND</text>
<text x="166.9" y="111.4">GND</text>
<text x="178.3" y="108.8">GND</text>
<text x="188.5" y="110.1">GND</text>
<text x="213.9" y="108.8">GND</text>
<text x="230.4" y="111.4">GND</text>
<text x="241.8" y="108.8">GND</text>
</g>
<g font-size="1.8" fill="#840084">
<text x="40.9" y="28.8">3A</text>
<text x="39.4" y="31.3">0.55V</text>
<text x="40.3" y="33.9">40V</text>
<text x="112.1" y="35.2">4.5A</text>
<text x="235.3" y="35.2">4.5A</text>
<text x="48.3" y="44.9">50V</text>
<text x="48.3" y="47.4">20%</text>
<text x="100.3" y="44.9">25V</text>
<text x="100.3" y="47.4">20%</text>
<text x="110.5" y="45.3">10V</text>
<text x="110.5" y="47.9">20%</text>
<text x="123.2" y="45.3">10V</text>
<text x="123.2" y="47.9">20%</text>
<text x="207" y="44.9">25V</text>
<text x="207" y="47.4">20%</text>
<text x="219.7" y="46.6">0.5W</text>
<text x="233.7" y="45.3">10V</text>
<text x="233.7" y="47.9">20%</text>
<text x="246.4" y="45.3">10V</text>
<text x="246.4" y="47.9">20%</text>
<text x="55.6" y="50.4">Input</text>
<text x="56.8" y="52.6">Output</text>
<text x="61.5" y="50.4">Voltage</text>
<text x="64.2" y="52.6">Voltage</text>
<text x="69.7" y="50.4">(VDC):</text>
<text x="72.4" y="52.6">(VDC):</text>
<text x="76.8" y="50.4">9-36</text>
<text x="79.5" y="52.6">5</text>
<text x="170.5" y="50.1">Input</text>
<text x="172.4" y="52.3">Output</text>
<text x="176.5" y="50.1">Voltage</text>
<text x="179.8" y="52.3">Voltage</text>
<text x="184.7" y="50.1">(VDC):</text>
<text x="188" y="52.3">(VDC):</text>
<text x="191.8" y="50.1">44-57</text>
<text x="195.1" y="52.3">5</text>
<text x="55.5" y="54.8">Output</text>
<text x="62.9" y="54.8">Current</text>
<text x="71" y="54.8">(mA):</text>
<text x="77.3" y="54.8">3000</text>
<text x="171" y="54.5">Output</text>
<text x="171.8" y="56.7">Minimum</text>
<text x="178.4" y="54.5">Current</text>
<text x="181.3" y="56.7">Load</text>
<text x="186.6" y="54.5">(mA):</text>
<text x="187" y="56.7">(mA):</text>
<text x="192.8" y="54.5">3600</text>
<text x="193.2" y="56.7">100</text>
<text x="101" y="88.5">VMax:</text>
<text x="107.5" y="88.5">6V</text>
<text x="164.5" y="88.5">VMax:</text>
<text x="171" y="88.5">6V</text>
<text x="228" y="88.5">VMax:</text>
<text x="234.5" y="88.5">6V</text>
<text x="100.3" y="91">IMax:</text>
<text x="106.4" y="91">1.5A</text>
<text x="163.8" y="91">IMax:</text>
<text x="169.9" y="91">1.5A</text>
<text x="226.2" y="91">IMax:</text>
<text x="232.2" y="91">600mA</text>
<text x="63.5" y="97">25V</text>
<text x="63.5" y="99.5">20%</text>
<text x="91.4" y="101.2">16V</text>
<text x="118.1" y="101.2">16V</text>
<text x="91.4" y="103.7">10%</text>
<text x="118.1" y="103.7">10%</text>
<text x="156.2" y="102.5">16V</text>
<text x="156.2" y="105">10%</text>
<text x="182.9" y="102.5">16V</text>
<text x="182.9" y="105">10%</text>
<text x="218.4" y="102.5">16V</text>
<text x="218.4" y="105">10%</text>
<text x="246.4" y="102.5">16V</text>
<text x="246.4" y="105">10%</text>
</g>
<g font-size="1.8" fill="#a90000">
<text x="56.4" y="36.6">1</text>
<text x="56.4" y="39.1">3</text>
<text x="56.4" y="41.7">2</text>
<text x="79.3" y="36.6">6</text>
<text x="79.3" y="39.1">5</text>
<text x="79.3" y="41.7">4</text>
<text x="172" y="36.6">1</text>
<text x="172" y="39.1">3</text>
<text x="172" y="41.7">2</text>
<text x="194.9" y="36.6">6</text>
<text x="194.9" y="39.1">7</text>
<text x="194.9" y="41.7">5</text>
<text x="98.4" y="93.7">8</text>
<text x="111.1" y="93.7">1</text>
<text x="161.9" y="93.7">8</text>
<text x="174.6" y="93.7">1</text>
<text x="225.4" y="93.7">1</text>
<text x="238.1" y="93.7">5</text>
<text x="98.4" y="96.3">5</text>
<text x="161.9" y="96.3">5</text>
<text x="225.4" y="96.3">3</text>
<text x="102.6" y="103.6" transform="rotate(-90 102.6 103.6)">9</text>
<text x="105.2" y="103.6" transform="rotate(-90 105.2 103.6)">4</text>
<text x="166.1" y="103.6" transform="rotate(-90 166.1 103.6)">9</text>
<text x="168.7" y="103.6" transform="rotate(-90 168.7 103.6)">4</text>
<text x="232.2" y="103.6" transform="rotate(-90 232.2 103.6)">2</text>
</g>
</svg>
